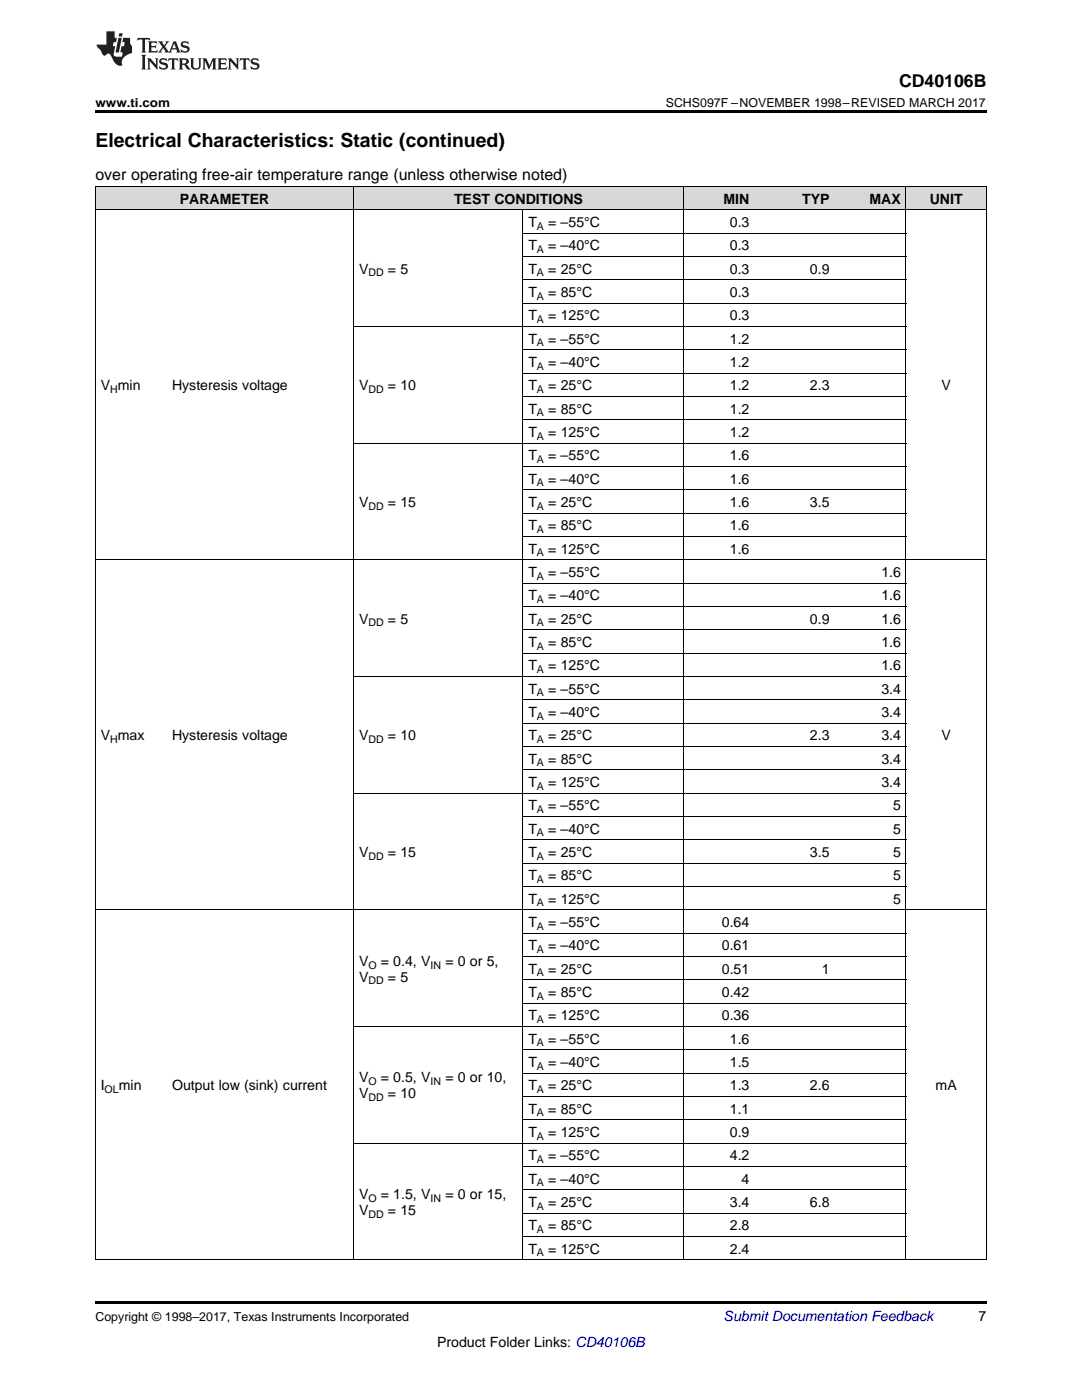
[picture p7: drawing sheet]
<svg xmlns="http://www.w3.org/2000/svg" width="216mm" height="279mm" viewBox="0 0 216 279" stroke-linecap="round" stroke-linejoin="round" font-family="sans-serif">
<g fill="#d8d8d8">
<path d="M19 37.3h14.3v4.6h-14.3z"/>
<path d="M33.3 37.3h37.3v4.6h-37.3z"/>
<path d="M70.6 37.3h33.8v4.6h-33.8z"/>
<path d="M104.4 37.3h32v4.6h-32z"/>
<path d="M136.4 37.3h14.2v4.6h-14.2z"/>
<path d="M150.6 37.3h16v4.6h-16z"/>
<path d="M166.6 37.3h14.2v4.6h-14.2z"/>
<path d="M180.8 37.3h16v4.6h-16z"/>
</g>
<path d="M19 22h177.8v.5h-177.8zM19 259.7h177.8v.5h-177.8z" fill="#000"/>
<g fill="none" stroke="#000" stroke-width=".2">
<path d="M19 37.2h177.8v214.3M19.1 37.2v214.3M70.5 37.2v214.3M136.3 37.2v214.3M180.8 37.2v214.3M19 41.9h177.8M104.3 41.9v209.6M104.4 55.8h76.4M104.4 51.2h76.4M104.4 46.5h76.4M70.6 65.1h110.2M104.4 79.1h76.4"/>
<path d="M104.4 74.5h76.4M104.4 69.8h76.4M104.4 60.5h76.4M70.6 88.4h110.2M104.4 97.7h76.4M104.4 93.1h76.4M104.4 83.8h76.4M19 111.7h177.8M104.4 116.4h76.4M104.4 107.1h76.4M104.4 102.4h76.4M70.6 135h110.2"/>
<path d="M104.4 139.6h76.4M104.4 130.3h76.4M104.4 125.7h76.4M104.4 121h76.4M70.6 158.3h110.2M104.4 153.6h76.4M104.4 149h76.4M104.4 144.3h76.4M104.4 176.9h76.4M104.4 172.2h76.4M104.4 167.6h76.4M104.4 162.9h76.4"/>
<path d="M19 181.6h177.8M104.4 195.5h76.4M104.4 190.9h76.4M104.4 186.2h76.4M70.6 204.8h110.2M104.4 218.8h76.4M104.4 214.2h76.4M104.4 209.5h76.4M104.4 200.2h76.4M70.6 228.1h110.2M104.4 237.4h76.4M104.4 232.8h76.4"/>
<path d="M104.4 223.5h76.4M19 251.4h177.8M104.4 246.8h76.4M104.4 242.1h76.4"/>
</g>
<g fill="#231f20">
<path d="M27.5 7.6l-.1 .5 .4-.2h.6v.1v2.1l-.2 .4h1l-.3-.4v-2.1l.1-.1h.5l.5 .2-.2-.5zM29.5 8.3l.2 .3v1.5l-.2 .4h1.8l.2-.6a1.04 1.04 0 0 1-1.3 .2v-.7h.6l.3 .2v-.6l-.3 .2h-.6v-.6l.8-.1 .4 .3-.2-.5zM31.5 8.3l.9 1.1-.9 1.1h.8l-.2-.2 .5-.7 .4 .7-.2 .2h1.5l-.1-.2 .1-.4h.9l.1 .4-.2 .2h1l-.3-.3-.7-1.9h-.5l-.9 2-.8-1 .9-1h-.8l.1 .3-.3 .5-.4-.6 .2-.2zM34.7 8.6l.4 1h-.7zM36.3 8.4a.63 .63 0 0 0-.2 .7 .63 .63 0 0 0 .6 .4l.6 .2 .1 .2a.75 .75 0 0 1-.7 .4 .75 .75 0 0 1-.6-.5l.1 .7 .1-.1a1.11 1.11 0 0 0 1.5-.6 1.13 1.13 0 0 0-1.2-.8l-.1-.4a1.04 1.04 0 0 1 1.2 .2l-.2-.5-.1 .1-.5-.2zM28.2 10.9l.2 .4v2.2l-.2 .4h1l-.3-.4v-2.2l.3-.4zM29.3 11.6l.3 .4v1.5l-.3 .4h.8l-.2-.4v-1.3l1.5 1.7v-1.9l.2-.4h-.7l.2 .4v.9l-1.1-1.3zM32 11.8a.62 .62 0 0 0-.2 .7 .62 .62 0 0 0 .6 .4l.6 .1 .1 .3a.76 .76 0 0 1-.7 .3 .76 .76 0 0 1-.6-.4l.1 .7 .1-.1a1.11 1.11 0 0 0 1.5-.6 1.13 1.13 0 0 0-1.2-.8l-.1-.4a1.04 1.04 0 0 1 1.2 .2l-.2-.6-.1 .1-.5-.1zM33.7 11.6l-.2 .6a.61 .61 0 0 1 .8-.3v1.6l-.2 .4h.9l-.2-.4v-1.6a.63 .63 0 0 1 .8 .3l-.2-.6zM35.6 11.6l.3 .4v1.5l-.3 .4h1l-.2-.2v-.8l.5 .2a.76 .76 0 0 0 1.2 .7l-1-1a.58 .58 0 0 0 .6-.5 .58 .58 0 0 0-.5-.6zM36.4 11.9h.1a.45 .45 0 0 1 .5 .1 .45 .45 0 0 1 .1 .5l-.7 .2zM37.9 11.6l.2 .2a2.17 2.17 0 0 0 .3 1.9 .99 .99 0 0 0 1.6-.6v-1.1l.2-.4h-.7l.2 .2a1.92 1.92 0 0 1-.2 1.8 .6 .6 0 0 1-.9-.5v-1.1l.2-.4zM40.4 11.6l.2 .4v1.5l-.2 .4h.7l-.2-.4v-1.4l.8 1.8 .8-1.8v1.4l-.2 .4h.9l-.2-.4v-1.5l.2-.4h-.8l-.6 1.5-.6-1.5zM43.4 11.6l.2 .4v1.5l-.2 .4h1.8l.2-.6a1.04 1.04 0 0 1-1.3 .1v-.6h.5l.4 .2v-.6l-.4 .2h-.5v-.7h.8l.3 .3-.1-.6zM45.5 11.6l.2 .4v1.5l-.2 .4h.7l-.2-.4v-1.3l1.5 1.7v-1.9l.2-.4h-.7l.2 .4v.9l-1.1-1.3zM47.9 11.6l-.1 .6a.61 .61 0 0 1 .8-.3v1.6l-.3 .4h1l-.3-.4 .1-1.6a.63 .63 0 0 1 .7 .3l-.1-.6zM50.2 11.8a.62 .62 0 0 0-.2 .7 .62 .62 0 0 0 .6 .4l.6 .1 .2 .3a.76 .76 0 0 1-.8 .3 .76 .76 0 0 1-.6-.4l.1 .7 .2-.1a1.11 1.11 0 0 0 1.5-.6 1.13 1.13 0 0 0-1.3-.8l-.1-.4a1.04 1.04 0 0 1 1.2 .2l-.1-.6-.2 .1-.5-.1z"/>
<path d="M21.2 6.3v2.6h-1.9l.1 .4 .7 .9a.91 .91 0 0 0 1 .8 .56 .56 0 0 1 .5-.3 .56 .56 0 0 1 .5 .3l.4 .8a1.53 1.53 0 0 0 1.9 1.2 1.54 1.54 0 0 1 1-2.1l.9-.3v-1.4a1.52 1.52 0 0 1-.3-1.6h-1.4l-.2 .8h.5l-.2 .8h-.4l-.2 1v.2l.4 .1-.2 .8a1.93 1.93 0 0 1-1.6-.3l.3-1.8h-.5l.2-.8h.4l.2-.8h-.4v-1.3zM23.6 7.6l-.6 2.9h.7l.6-2.9zM23.8 6.6l-.1 .7h.6l.2-.7z"/>
</g>
<text font-size="3.9" x="19" y="29.3">Electrical Characteristics: Static (continued)</text>
<text font-size="3.5" x="179.4" y="17.3">CD40106B</text>
<text font-size="3.2" x="19" y="36">over operating free-air temperature range (unless otherwise noted)</text>
<g font-size="2.8">
<text x="35.9" y="40.6">PARAMETER</text>
<text x="90.6" y="40.6">TEST CONDITIONS</text>
<text x="144.4" y="40.6">MIN</text>
<text x="160.1" y="40.6">TYP</text>
<text x="173.5" y="40.6">MAX</text>
<text x="185.5" y="40.6">UNIT</text>
<text x="105.4" y="45.3">T</text>
<text x="109.4" y="45.3">= –55°C</text>
<text x="145.6" y="45.3">0.3</text>
<text x="105.4" y="50">T</text>
<text x="109.4" y="50">= –40°C</text>
<text x="145.6" y="50">0.3</text>
<text x="71.6" y="54.6">V</text>
<text x="77.4" y="54.6">= 5</text>
<text x="105.4" y="54.6">T</text>
<text x="105.4" y="59.3">T</text>
<text x="109.4" y="54.6">= 25°C</text>
<text x="109.4" y="59.3">= 85°C</text>
<text x="145.6" y="54.6">0.3</text>
<text x="145.6" y="59.3">0.3</text>
<text x="161.6" y="54.6">0.9</text>
<text x="105.4" y="63.9">T</text>
<text x="109.4" y="63.9">= 125°C</text>
<text x="145.6" y="63.9">0.3</text>
<text x="105.4" y="68.6">T</text>
<text x="109.4" y="68.6">= –55°C</text>
<text x="145.6" y="68.6">1.2</text>
<text x="20.1" y="77.9">V min</text>
<text x="34.3" y="77.9">Hysteresis voltage</text>
<text x="71.6" y="77.9">V</text>
<text x="77.4" y="77.9">= 10</text>
<text x="105.4" y="73.2">T</text>
<text x="105.4" y="77.9">T</text>
<text x="109.4" y="73.2">= –40°C</text>
<text x="109.4" y="77.9">= 25°C</text>
<text x="145.6" y="73.2">1.2</text>
<text x="145.6" y="77.9">1.2</text>
<text x="161.6" y="77.9">2.3</text>
<text x="187.9" y="77.9">V</text>
<text x="105.4" y="82.5">T</text>
<text x="109.4" y="82.5">= 85°C</text>
<text x="145.6" y="82.5">1.2</text>
<text x="105.4" y="87.2">T</text>
<text x="109.4" y="87.2">= 125°C</text>
<text x="145.6" y="87.2">1.2</text>
<text x="105.4" y="91.9">T</text>
<text x="109.4" y="91.9">= –55°C</text>
<text x="145.6" y="91.9">1.6</text>
<text x="71.6" y="101.2">V</text>
<text x="77.4" y="101.2">= 15</text>
<text x="105.4" y="96.5">T</text>
<text x="105.4" y="101.2">T</text>
<text x="109.4" y="96.5">= –40°C</text>
<text x="109.4" y="101.2">= 25°C</text>
<text x="145.6" y="96.5">1.6</text>
<text x="145.6" y="101.2">1.6</text>
<text x="161.6" y="101.2">3.5</text>
<text x="105.4" y="105.8">T</text>
<text x="109.4" y="105.8">= 85°C</text>
<text x="145.6" y="105.8">1.6</text>
<text x="105.4" y="110.5">T</text>
<text x="109.4" y="110.5">= 125°C</text>
<text x="145.6" y="110.5">1.6</text>
<text x="105.4" y="115.1">T</text>
<text x="105.4" y="119.8">T</text>
<text x="109.4" y="115.1">= –55°C</text>
<text x="109.4" y="119.8">= –40°C</text>
<text x="175.9" y="115.1">1.6</text>
<text x="175.9" y="119.8">1.6</text>
<text x="71.6" y="124.5">V</text>
<text x="77.4" y="124.5">= 5</text>
<text x="105.4" y="124.5">T</text>
<text x="109.4" y="124.5">= 25°C</text>
<text x="161.6" y="124.5">0.9</text>
<text x="175.9" y="124.5">1.6</text>
<text x="105.4" y="129.1">T</text>
<text x="109.4" y="129.1">= 85°C</text>
<text x="175.9" y="129.1">1.6</text>
<text x="105.4" y="133.8">T</text>
<text x="109.4" y="133.8">= 125°C</text>
<text x="175.9" y="133.8">1.6</text>
<text x="105.4" y="138.4">T</text>
<text x="105.4" y="143.1">T</text>
<text x="109.4" y="138.4">= –55°C</text>
<text x="109.4" y="143.1">= –40°C</text>
<text x="175.9" y="138.4">3.4</text>
<text x="175.9" y="143.1">3.4</text>
<text x="20.1" y="147.7">V max</text>
<text x="34.3" y="147.7">Hysteresis voltage</text>
<text x="71.6" y="147.7">V</text>
<text x="77.4" y="147.7">= 10</text>
<text x="105.4" y="147.7">T</text>
<text x="109.4" y="147.7">= 25°C</text>
<text x="161.6" y="147.7">2.3</text>
<text x="175.9" y="147.7">3.4</text>
<text x="187.9" y="147.7">V</text>
<text x="105.4" y="152.4">T</text>
<text x="109.4" y="152.4">= 85°C</text>
<text x="175.9" y="152.4">3.4</text>
<text x="105.4" y="157.1">T</text>
<text x="105.4" y="161.7">T</text>
<text x="109.4" y="157.1">= 125°C</text>
<text x="109.4" y="161.7">= –55°C</text>
<text x="175.9" y="157.1">3.4</text>
<text x="178.2" y="161.7">5</text>
<text x="105.4" y="166.4">T</text>
<text x="109.4" y="166.4">= –40°C</text>
<text x="178.2" y="166.4">5</text>
<text x="71.6" y="171">V</text>
<text x="77.4" y="171">= 15</text>
<text x="105.4" y="171">T</text>
<text x="109.4" y="171">= 25°C</text>
<text x="161.6" y="171">3.5</text>
<text x="178.2" y="171">5</text>
<text x="105.4" y="175.7">T</text>
<text x="109.4" y="175.7">= 85°C</text>
<text x="178.2" y="175.7">5</text>
<text x="105.4" y="180.3">T</text>
<text x="105.4" y="185">T</text>
<text x="109.4" y="180.3">= 125°C</text>
<text x="109.4" y="185">= –55°C</text>
<text x="144" y="185">0.64</text>
<text x="178.2" y="180.3">5</text>
<text x="105.4" y="189.7">T</text>
<text x="109.4" y="189.7">= –40°C</text>
<text x="144" y="189.7">0.61</text>
<text x="71.6" y="192.7">V</text>
<text x="71.6" y="195.9">V</text>
<text x="76" y="192.7">= 0.4, V</text>
<text x="77.4" y="195.9">= 5</text>
<text x="88.9" y="192.7">= 0 or 5,</text>
<text x="105.4" y="194.3">T</text>
<text x="109.4" y="194.3">= 25°C</text>
<text x="144" y="194.3">0.51</text>
<text x="164" y="194.3">1</text>
<text x="105.4" y="199">T</text>
<text x="105.4" y="203.6">T</text>
<text x="109.4" y="199">= 85°C</text>
<text x="109.4" y="203.6">= 125°C</text>
<text x="144" y="199">0.42</text>
<text x="144" y="203.6">0.36</text>
<text x="105.4" y="208.3">T</text>
<text x="109.4" y="208.3">= –55°C</text>
<text x="145.6" y="208.3">1.6</text>
<text x="105.4" y="212.9">T</text>
<text x="109.4" y="212.9">= –40°C</text>
<text x="145.6" y="212.9">1.5</text>
<text x="20.1" y="217.6">I</text>
<text x="23.7" y="217.6">min</text>
<text x="34.3" y="217.6">Output low (sink) current</text>
<text x="71.6" y="216">V</text>
<text x="71.6" y="219.2">V</text>
<text x="76" y="216">= 0.5, V</text>
<text x="77.4" y="219.2">= 10</text>
<text x="88.9" y="216">= 0 or 10,</text>
<text x="105.4" y="217.6">T</text>
<text x="109.4" y="217.6">= 25°C</text>
<text x="145.6" y="217.6">1.3</text>
<text x="161.6" y="217.6">2.6</text>
<text x="186.7" y="217.6">mA</text>
<text x="105.4" y="222.2">T</text>
<text x="105.4" y="226.9">T</text>
<text x="109.4" y="222.2">= 85°C</text>
<text x="109.4" y="226.9">= 125°C</text>
<text x="145.6" y="222.2">1.1</text>
<text x="145.6" y="226.9">0.9</text>
<text x="105.4" y="231.6">T</text>
<text x="109.4" y="231.6">= –55°C</text>
<text x="145.6" y="231.6">4.2</text>
<text x="71.6" y="239.3">V</text>
<text x="76" y="239.3">= 1.5, V</text>
<text x="88.9" y="239.3">= 0 or 15,</text>
<text x="105.4" y="236.2">T</text>
<text x="109.4" y="236.2">= –40°C</text>
<text x="148" y="236.2">4</text>
<text x="71.6" y="242.5">V</text>
<text x="77.4" y="242.5">= 15</text>
<text x="105.4" y="240.9">T</text>
<text x="105.4" y="245.5">T</text>
<text x="109.4" y="240.9">= 25°C</text>
<text x="109.4" y="245.5">= 85°C</text>
<text x="145.6" y="240.9">3.4</text>
<text x="145.6" y="245.5">2.8</text>
<text x="161.6" y="240.9">6.8</text>
<text x="105.4" y="250.2">T</text>
<text x="109.4" y="250.2">= 125°C</text>
<text x="145.6" y="250.2">2.4</text>
<text x="195.3" y="263.6">7</text>
<text x="87.2" y="268.9">Product Folder Links: CD40106B</text>
</g>
<text font-size="2.8" fill="#0000c8" x="144.4" y="263.6">Submit Documentation Feedback</text>
<g font-size="2.5">
<text x="19" y="21.4">www.ti.com</text>
<text x="132.9" y="21.4">SCHS097F –NOVEMBER 1998–REVISED MARCH 2017</text>
<text x="19" y="263.6">Copyright © 1998–2017, Texas Instruments Incorporated</text>
</g>
<g font-size="2.1">
<text x="107.1" y="45.9">A</text>
<text x="107.1" y="50.5">A</text>
<text x="73.5" y="55.2">DD</text>
<text x="107.1" y="55.2">A</text>
<text x="107.1" y="59.8">A</text>
<text x="107.1" y="64.5">A</text>
<text x="107.1" y="69.1">A</text>
<text x="107.1" y="73.8">A</text>
<text x="22" y="78.5">H</text>
<text x="73.5" y="78.5">DD</text>
<text x="107.1" y="78.5">A</text>
<text x="107.1" y="83.1">A</text>
<text x="107.1" y="87.8">A</text>
<text x="107.1" y="92.4">A</text>
<text x="73.5" y="101.7">DD</text>
<text x="107.1" y="97.1">A</text>
<text x="107.1" y="101.7">A</text>
<text x="107.1" y="106.4">A</text>
<text x="107.1" y="111.1">A</text>
<text x="107.1" y="115.7">A</text>
<text x="73.5" y="125">DD</text>
<text x="107.1" y="120.4">A</text>
<text x="107.1" y="125">A</text>
<text x="107.1" y="129.7">A</text>
<text x="107.1" y="134.3">A</text>
<text x="107.1" y="139">A</text>
<text x="107.1" y="143.7">A</text>
<text x="22" y="148.3">H</text>
<text x="73.5" y="148.3">DD</text>
<text x="107.1" y="148.3">A</text>
<text x="107.1" y="153">A</text>
<text x="107.1" y="157.6">A</text>
<text x="107.1" y="162.3">A</text>
<text x="107.1" y="166.9">A</text>
<text x="73.5" y="171.6">DD</text>
<text x="107.1" y="171.6">A</text>
<text x="107.1" y="176.2">A</text>
<text x="107.1" y="180.9">A</text>
<text x="107.1" y="185.6">A</text>
<text x="107.1" y="190.2">A</text>
<text x="73.5" y="193.3">O</text>
<text x="73.5" y="196.5">DD</text>
<text x="85.9" y="193.3">IN</text>
<text x="107.1" y="194.9">A</text>
<text x="107.1" y="199.5">A</text>
<text x="107.1" y="204.2">A</text>
<text x="107.1" y="208.8">A</text>
<text x="107.1" y="213.5">A</text>
<text x="20.9" y="218.2">OL</text>
<text x="73.5" y="216.6">O</text>
<text x="73.5" y="219.7">DD</text>
<text x="85.9" y="216.6">IN</text>
<text x="107.1" y="218.2">A</text>
<text x="107.1" y="222.8">A</text>
<text x="107.1" y="227.5">A</text>
<text x="107.1" y="232.1">A</text>
<text x="73.5" y="239.9">O</text>
<text x="85.9" y="239.9">IN</text>
<text x="107.1" y="236.8">A</text>
<text x="73.5" y="243">DD</text>
<text x="107.1" y="241.4">A</text>
<text x="107.1" y="246.1">A</text>
<text x="107.1" y="250.8">A</text>
</g>
</svg>
